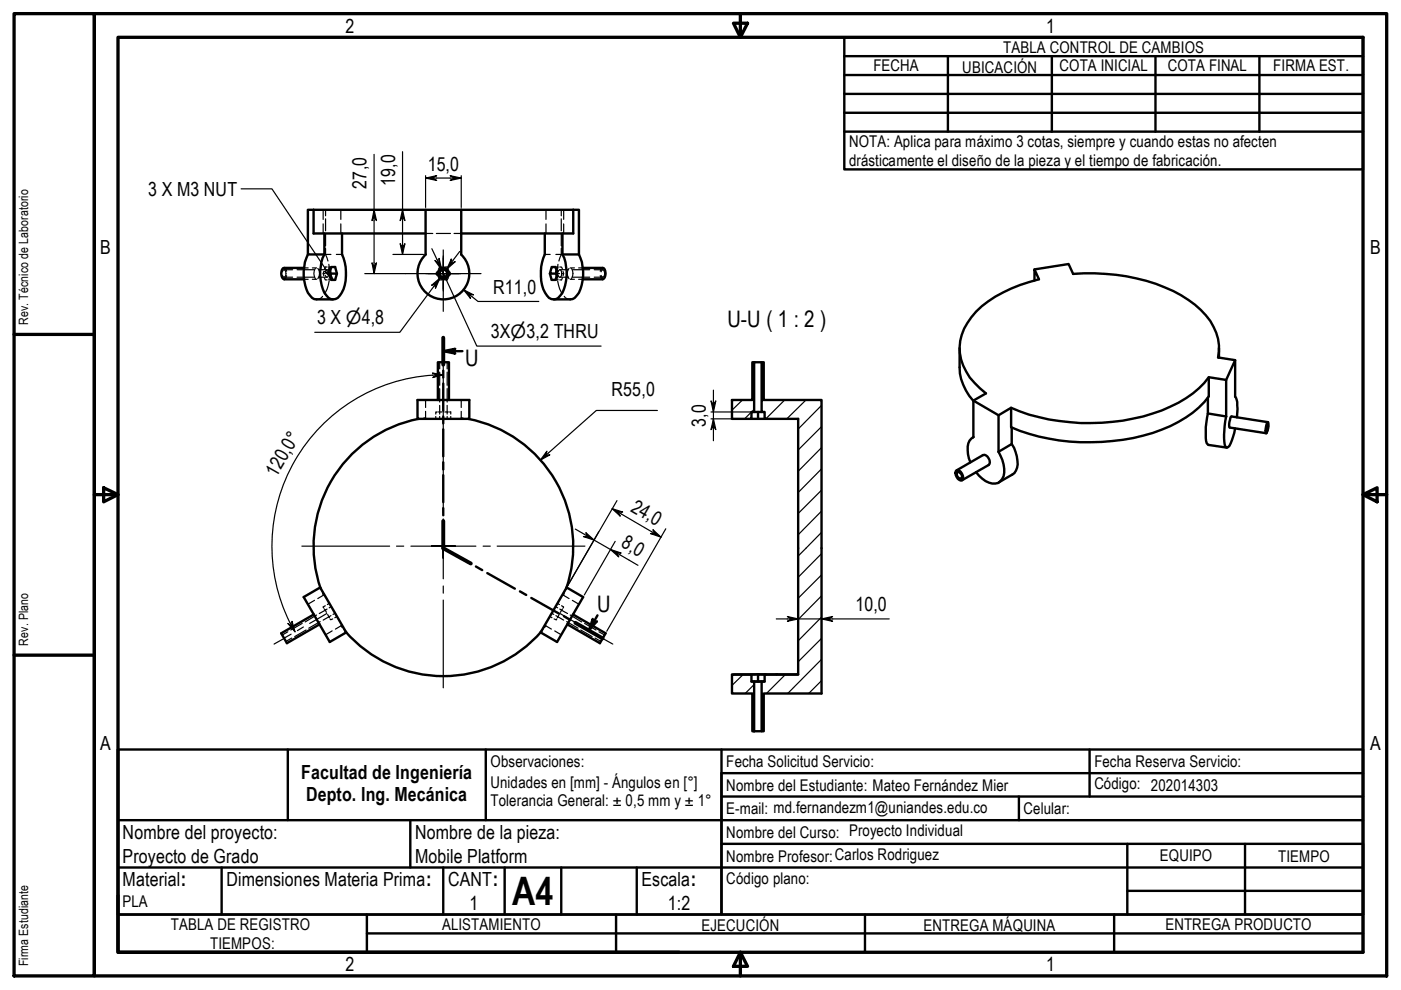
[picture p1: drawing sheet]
<svg xmlns="http://www.w3.org/2000/svg" width="297mm" height="210mm" viewBox="0 0 297 210" stroke-linecap="round" stroke-linejoin="round" font-family="sans-serif">
<!-- layer: Hatch (ISO) -->
<g fill="none" stroke="#000" stroke-width=".25">
<path d="M159.9 77.8l-.4 .4M157.4 84.8l-2.2 2.2M159.3 87.3l-1.4 1.5M159.9 86.8l-.5 .5M159.9 82.3l-.4 .3M161.9 84.7l-.4 .5M161.9 80.3l-.4 .4M166.4 84.8l-4 4M170.9 84.8l-4.1 4M174.2 99.4l-5 5M174.2 94.9l-5 5M174.2 90.5l-5 4.9"/>
<path d="M174.2 86l-5 5M174.2 112.9l-5 5M174.2 108.4l-5 5M174.2 103.9l-5 5M174.2 117.4l-5 5M174.2 135.4l-5 4.9M174.2 139.8l-7.2 7.2M174.2 130.8l-5 5.1M174.2 126.3l-5 5.1M174.2 121.9l-5 4.9M157.5 143l-2.3 2.3M159.9 154.1l-.4 .4"/>
<path d="M159.9 149.6l-.4 .4M159.9 145.1l-1.9 1.9M161.9 147.6l-.4 .5M161.9 152.1l-.4 .4M166.5 143l-4 4M174.2 144.3l-2.8 2.7"/>
</g>
<!-- layer: Hidden (ISO) -->
<g fill="none" stroke="#000" stroke-width=".25">
<path d="M59.9 57.6l.4-.4a.91 .91 0 0 1-.2 1.6l-.2-.4M60.3 56.8l.3 .3 .2 .4M60.3 57.2h1.7M60.3 58.8h1.7M60.8 58.5l-.5 .7M63 57.2h3.6M63 58.8h3.6M64.5 59.2h.8M64.5 56.8h.8M66.2 59.2h.9M66.2 56.8h.9M66.9 56.9a1.99 1.99 0 0 0 0 2.2"/>
<path d="M67.4 56.9a1.72 1.72 0 0 1 0 2.2M67.5 57.2h1.8M67.5 58.8h1.8M68.5 58l.1 .5M68.5 44.5v2M68.5 47.5v2M68.6 57.6l-.1 .4h.5M68.8 58.9l.2 .4h.3M69 57.6l.4-.4a.98 .98 0 0 1-.2 1.6l-.2-.4M69 53.9l.5 1.4M69 53.9h1.2M69 44.5v1.3"/>
<path d="M69 46.4v2.5M69 49.6v2.5M69 52.7v1.2M69.3 56.6h-.3l-.2 .5M69.4 58h.4M69.7 56l.2 1.5-.1 1.4M69.7 56.6l.1 .3M69.8 59.6l-.5 1.7-.5 1M69.8 59.3h.4M69.8 56.6h.4M69.8 59.1l-.1 .2M69.9 57.2l.1 .3"/>
<path d="M70 58.5l-.1 .3M71.3 53.9h1.2M72.3 44.5v2M72.3 47.5v2M90.2 49.5h1.6M92.5 49.5h3M92.7 57.6l-.3 .4 .3 .5M93 58.9l.2 .4h.5M93.7 56.6h-.5l-.2 .5M94.3 56.6h.5l.3 .5M95.1 58.9l-.3 .4h-.5M95.3 57.6l.3 .4-.3 .5"/>
<path d="M96.3 49.5h1.5M115.5 53.9h1.1M115.8 44.5v2M115.8 47.5v2M117.8 59.3h.4M117.8 56.6h.4M117.9 53.9h1.1M118 58.5l.1 .3M118.1 57.2l-.1 .3M118.2 58h.4M118.2 59.6l.5 1.7 .5 1M118.2 59.1l.1 .2"/>
<path d="M118.3 56l-.2 1.5 .1 1.4M118.3 56.6l-.1 .3M118.4 57.6v-.2l.3-.2 .4 .4v.4M118.7 56.6h.4l.2 .5M118.7 57.2h1.8M118.7 58.8h1.8M119 53.9l-.5 1.4M119 44.5v1.3M119 46.4v2.5M119 49.6v2.5M119 52.7v1.2M119.1 58v.4l-.4 .4h-.1l-.2-.4"/>
<path d="M119.1 58h.4l-.1 .5M119.3 58.9l-.2 .4h-.4M119.4 57.6l.1 .4M119.5 44.5v2M119.5 47.5v2M120.6 56.9a1.72 1.72 0 0 0 0 2.2M120.9 59.2h.9M120.9 56.8h.9M121.2 56.9a1.99 1.99 0 0 1 0 2.2M121.4 57.2h3.6M121.4 58.8h3.6M122.7 59.2h.9"/>
<path d="M122.7 56.8h.9M126 57.2h1.8M126 58.8h1.8M127.3 58.5l.5 .7M127.4 57.6l.4-.4a.91 .91 0 0 1-.2 1.6l-.2-.4M127.8 56.8l-.4 .3-.1 .4M68.4 62.8l-.3 .4-1 .3M93.2 76.8v1.4M93.2 78.9v2.8M94.8 76.8v1.4M94.8 78.9v2.8M119.6 62.8l.3 .4 1 .3"/>
<path d="M89.3 88.7l-.5 .1M90.2 88.6l-.4 .1M90.2 84.8v1.6M90.2 87.2v1.6M92.4 88.3v.5M92.7 87.3h-.3v.5M93 87.3h.7M93.2 82.4v2.9M93.2 86v1.8M93.2 88.3v.5M94.8 86v1.3h-.5M94.8 82.4v2.9"/>
<path d="M94.8 88.3v.5M95.1 87.3h-.3v.5M95.3 87.3h.3v.5M95.6 88.3v.5M97.8 88.6l.4 .1M97.8 84.8v1.6M97.8 87.2v1.6M98.7 88.7l.6 .1M61 134l-1.2 .7M61.8 135.3l-1.2 .7M64.1 132.2l-2.4 1.4M64.9 133.6l-2.4 1.4"/>
<path d="M66.7 127.3l-1.4 .8M67.1 130.4l-2.4 1.5M67.9 131.8l-2.4 1.4M68 124.8l.2 .5M68.4 125.7l.1 .5M68.8 129.1l.2 .3 .3-.3M68.8 126.1l-1.4 .8M69 128.4l-.5 .3 .1 .2M69.2 129.8l-.2-.4-1.3 .7M69.5 130.3l.2 .5M69.7 130.8l.1 .2M69.7 130.8l-1.2 .7"/>
<path d="M69.8 127.9l-.4 .3M70 131.2l.1 .2 .4-.2M70.2 130.5l-.5 .3M70.2 128.6l-.4 .3M70.4 133.8l-1.4 .8M71.1 130l-.5 .3M71.4 130.7l-.4 .3M72.3 132.7l.3 .4M72.5 132.6l-1.4 .8M72.9 133.4l.3 .4M115.1 133.4l-.3 .4M115.5 132.6l1.4 .8"/>
<path d="M115.8 132.7l-.4 .4M116.6 130.7l.4 .3M117 130l.4 .3M117.5 131.2l.4 .2 .1-.2M117.6 133.8l1.4 .8M117.8 128.6l.4 .3M117.9 130.5l.4 .3-.1 .2M118.2 127.9l.4 .3M118.6 130.3l-.3 .5 1.2 .7M118.7 129.1l.4 .3M119.1 128.4l.4 .3-.1 .2M119.1 129.4l-.3 .4"/>
<path d="M119.1 129.4l1.2 .7M119.3 129.1l-.2 .3M119.3 126.1l1.3 .8M119.6 125.7l-.1 .5M120 124.8l-.2 .5M120.1 131.8l2.5 1.4M120.9 130.4l2.4 1.5M121.3 127.3l1.4 .8M123.1 133.6l2.4 1.4M124 132.2l2.4 1.4M126.2 135.3l1.2 .7M127 134l1.2 .7"/>
</g>
<!-- layer: Visible (ISO) -->
<g fill="none" stroke="#000" stroke-width=".51">
<path d="M64.5 56.8h-4.2a1.49 1.49 0 0 0-.3 2.3l.3 .1h4.2M65.3 53.9a9 9 0 0 0 .4 8.7l.9 .8 4 .1M66.5 44.5h-1.2v9.4h3.5v-4.4M66.5 44.5v5h23.7M66.5 44.5h23.7M70 57.5l.1 .5M71.4 58l-.3-1.4h-.9l-.4 1.4 .4 1.3h.9l.3-1.3h-1.3l-.1 .5M72.5 49.5v4.4a10 10 0 0 1 0 8.2 1.83 1.83 0 0 1-2.8 1.1 7.1 7.1 0 0 1-1.8-5.7 7.9 7.9 0 0 1 .9-3.6M90.3 54a5.5 5.5 0 0 0-.2 7.8 5.5 5.5 0 0 0 7.8 0 5.5 5.5 0 0 0-.1-7.8M97.8 44.5h-7.6v9.4M97.8 44.5h23.7M97.8 44.5v9.4"/>
<path d="M115.5 49.5v4.4a10 10 0 0 0 .1 8.2 1.83 1.83 0 0 0 2.8 1.1 7.1 7.1 0 0 0 1.7-5.7 7.9 7.9 0 0 0-.8-3.6M117.9 58l.1 .5M118 57.5l-.1 .5h-1.3l.4-1.4h.8l.4 1.4-.4 1.3h-.8l-.4-1.3M119.3 53.9h3.4M119.3 49.5v4.4M121.5 44.5h1.2v9.4M121.5 44.5v5h-23.7M122.7 53.9a9 9 0 0 1-.4 8.7l-.9 .8-4 .1M123.6 56.8h4.2a1.49 1.49 0 0 1 .2 2.3l-.2 .1h-4.2M219.3 59.5v-2.4l1 2.1a28.4 28.4 0 0 0-13.4 6.9 10.6 10.6 0 0 0-3.1 10.1 13.2 13.2 0 0 0 5.2 7.2l-2.6 1.5v7.8M219.3 57.1l7.3-1.1 .9 2.1a41 41 0 0 1 22.9 4.5 15.2 15.2 0 0 1 7.9 9.3l.1 1.3-.1 2.6 3.6 .6v7.7a2.7 2.7 0 0 1 .4 1.9v2.5M159.5 76.8h.4v10.5h-.6v1.5h-4.1v-4h4.3z"/>
<path d="M159.9 76.8h1.6M161.5 76.8h.4v8h12.3v62.2h-12.3v8h-.4v-10.5h.6v-1.5h7.1v-54.2h-7.1v-1.5h-.6zM203.5 73.8v4.1a11 11 0 0 0 2.9 7.1M256.3 80a22.9 22.9 0 0 1-11.9 7.7 44 44 0 0 1-30-1.2M258.4 73.8v2.1M261.9 76.4l-1.9 4.2M88.5 84.8h11v4h-11zM88.8 88.8a27.5 27.5 0 0 0-20.8 36M92.8 84.8v-8h2.4v8M99.2 88.8a27.5 27.5 0 0 1 20.8 36M159.3 88.8h2.8M159.9 87.3h1.6"/>
<path d="M160.7 87.3v1.5M202.8 99.7a1.4 1.4 0 0 1 1.2 2.1 1.4 1.4 0 0 1-1.2-2.1zM202.8 99.7l5.6-3.2a1.4 1.4 0 0 1 1.2 2.1l-5.6 3.2M206.4 92.7a2.55 2.55 0 0 0-1.2 2.8l.2 1.7 .3 .8M206.4 84.9l5.3 3.1M206.4 92.7h-.2M211.7 95.8a7.1 7.1 0 0 1 1.1 5.1 2.11 2.11 0 0 1-3.1 1.4 6.5 6.5 0 0 1-2.8-2.2M214.5 94.1a7.2 7.2 0 0 1 1.1 5.1l-.5 1.1-3.3 2M214.5 90.6v3.5M214.5 94.1l-2.8 1.7M256.1 87.7a16.4 16.4 0 0 0-.3 6.3l.4 .3 3.9 .6M256.1 87.7l3.9 .6"/>
<path d="M256.1 84.4v3.3M260 88.3a14.8 14.8 0 0 0-.2 6.4l.4 .2a1.88 1.88 0 0 0 1-1.5l.7-2.6M260 88.3v-7.7l-3.7-.6v4a23.5 23.5 0 0 1-11.9 7.8 45 45 0 0 1-30-1.2v-4.1l-2.7 1.5v7.8M268.7 89.9l.2 .5-.4 1.1-.1-.3zM268.7 89.5h.2a2.83 2.83 0 0 1-.5 2.4v-1zM268.8 89.5l-7.7-1.2a2.9 2.9 0 0 0-.4 2.3l7.8 1.3M202.9 100.2a.86 .86 0 0 1 .9 .3 .86 .86 0 0 1 0 .9 .96 .96 0 0 1-.9-1.2zM64.4 126.6l3.5-2 5.5 9.5-3.5 2zM66.5 130.3l-6.9 4 1.2 2.1 7-4M73.2 133.9a27.5 27.5 0 0 0 41.6 0M120.1 124.6l3.5 2-5.5 9.5-3.5-2zM121.5 130.3l6.9 4-1.2 2.1-6.9-4"/>
<path d="M155.2 143h4.1v1.5h.6v10.5h-.4v-8h-4.3zM159.3 144.5h2.8M159.9 144.5h1.6M159.9 155h1.6M160.7 143h-1.4M162.1 143h-1.4v1.5M169.2 143h-14"/>
<circle cx="94" cy="58" r=".79"/>
<circle cx="94" cy="58" r="1.17"/>
</g>
<circle cx="162.1" cy="143" r=".25" fill="#000"/>
<!-- layer: Section Line (ISO) -->
<g fill="none" stroke="#000" stroke-width=".51">
<path d="M94 74.5l2.5-.6-.9 .6 .9 .5zM94 71.6v5.7M94 78.6v1.4M94 74.5h4M94 81.3v5.7M94 88.3v1.5M94 91v5.7M94 98v1.5M94 100.7v5.8M94 107.7v1.6M94 110.5v5.7l5.8 3.3M100.9 120.1l1.3 .8"/>
<path d="M103.3 121.5l5.9 3.3M110.2 125.4l1.4 .7M112.6 126.8l5.9 3.3M119.6 130.7l1.2 .7M122 132.1l5.8 3.3M125.7 131.2v1l.9-.5-1.8 2zM126.7 130.5l-1.9 3.2"/>
</g>
<path d="M94 71.6v5.7M94 110.5v5.7l5.8 3.3M122 132.1l5.8 3.3" fill="none" stroke="#000" stroke-width=".83"/>
<g fill="#000">
<path d="M94 74.5l2.5-.6-.9 .6 .9 .5z" fill-rule="evenodd"/>
<path d="M125.7 131.2v1l.9-.5-1.8 2z" fill-rule="evenodd"/>
</g>
<!-- layer: Title (ISO) -->
<g fill="none" stroke="#000" stroke-width=".51">
<path d="M179 7.9h110v28h-110zM179 19.9h110M179 15.9h110M179 11.9h110M201 11.9v16M223 11.9v16M245 11.9v16M267 11.9v16M179 23.9h110M179 27.9h110M25 158.9h264v35h-136v-30h136M25 158.9v35h128v-35"/>
<path d="M25 158.9v35M61 158.9v15M103 158.9v15M231 158.9v10M25 173.9h264M87 173.9v10M153 178.9h136v15M153 168.9h136M216 168.9v5M239 178.9v15M264 178.9v15M25 193.9h264v8h-264z"/>
<path d="M25 183.9h264M47 183.9v10M77.8 193.9v8M77.8 197.9h211.2M94 183.9v10M107 183.9v10M119 183.9v10M130.6 193.9v8M135 183.9v10M183.4 193.9v8M236.2 193.9v8M239 188.9h50"/>
</g>
<!-- layer: Border (ISO) -->
<g fill="none" stroke="#000" stroke-width=".7">
<path d="M3 2.9h17v204h-17zM20 2.9h274v204h-274zM25 7.9h264v194h-264zM155.5 4.9h3l-1.5 3zM157 2.9v5M3 70.9h17M20 104.9h5M22 103.4l3 1.5-3 1.5zM289 104.9l3-1.5v3zM289 104.9h5M3 138.9h17M25 189.9v12h119"/>
<path d="M157 201.9l1.5 3h-3zM157 201.9v5"/>
</g>
<!-- layer: Center Mark (ISO) -->
<g fill="none" stroke="#000" stroke-width=".25">
<path d="M86 58h16M90.3 58h7.4M90.7 58h6.6M94 53v13M94 54.7v6.6M94 54.3v7.4M94 82.5v26.1M64 115.8h18.6M84.1 115.8h1.5M87.1 115.8h6.9h-2.5M91.5 115.8h2.5h-2.5M94 113.3v2.5v-2.5"/>
<path d="M94 118.3v-2.5v2.5M94 113.1v2.7v-2.5M94 118.3v-2.5v6.9M94 110v1.5M96.5 115.8h-2.5h6.9M96.5 115.8h-2.5h2.5M102.4 115.8h1.5M105.4 115.8h18.6M94 124.2v1.6M94 127.2v18.6"/>
</g>
<!-- layer: Dimension (ISO) -->
<g fill="none" stroke="#000" stroke-width=".25">
<path d="M79.3 32.7v25.3M85.3 32.2v21.7M90.2 37.8l2.4-.6-.8 .6 .8 .5zM90.2 37.8h7.6M90.2 37.2v6.8M95.4 37.2l2.4 .6-2.4 .5 .9-.5zM97.8 37.2v6.8M77.3 44.5h12.5M77.3 58h8.7M78.9 55.7l.4 .8 .5-.8-.5 2.3zM79.3 44.5l.5 2.3-.5-.8-.4 .8zM83.3 53.9h6.5"/>
<path d="M84.8 51.7l.5 .8 .6-.8-.6 2.2zM85.3 44.5l.6 2.3-.6-.8-.5 .8zM95.7 54.9l-.1 1 .9-.4-1.8 1.6zM97.5 53.3l-2.8 3.8M91.5 60.5l1.8-1.5-1 2.1 .1-.9zM91.7 79.1l2.3 .4-2.2 .5 .7-.5zM91.9 60.8l1.4-1.8-8.5 11.5h-18.1M94 79.5a36.4 36.4 0 0 0-32.6 52.5M98.3 61.4l2.1 1.1-1-.1 .4 .9zM98.3 61.4l3 2.5h12.9M116 95.7l-.3 .9 .9-.2-2 1.2zM139.4 87h-13l-11.8 10.6"/>
<path d="M150.7 85l.6 .8 .5-.8-.5 2.3zM150.7 87.3h10.3M150.7 88.8h10.9M151.3 88.8l.5 2.3-.5-.8-.6 .8zM151.3 82.7v10.7M122 112.2l13.3 7.7M124.2 112.9l1.8 1.6-2.3-.7h1zM129.4 116.5l2.3 .8h-1l.5 .8zM129.8 107.9l2.2 .7h-.9l.4 .8zM129.8 107.9l10.3 6M130.4 114.8l-6.5 11.3M130.8 106.1l-10.4 18 6.5-11.4"/>
<path d="M138.4 112.3l1.7 1.6-2.2-.8h1zM141.2 112.1l-12.5 21.7M61 132.2l.8 .5 .1-1 .6 2.3zM61.5 132l1 2M164.6 131.2h23.9M166.9 130.7l2.3 .5-2.3 .5 .8-.5zM174.2 131.2l2.3-.5-.8 .5 .8 .5z"/>
</g>
<g fill="#000">
<path d="M90.2 37.8l2.4-.6-.8 .6 .8 .5z" fill-rule="evenodd"/>
<path d="M95.4 37.2l2.4 .6-2.4 .5 .9-.5z" fill-rule="evenodd"/>
<path d="M79.3 44.5l.5 2.3-.5-.8-.4 .8z" fill-rule="evenodd"/>
<path d="M78.9 55.7l.4 .8 .5-.8-.5 2.3z" fill-rule="evenodd"/>
<path d="M85.3 44.5l.6 2.3-.6-.8-.5 .8z" fill-rule="evenodd"/>
<path d="M84.8 51.7l.5 .8 .6-.8-.6 2.2z" fill-rule="evenodd"/>
<path d="M95.7 54.9l-.1 1 .9-.4-1.8 1.6z" fill-rule="evenodd"/>
<path d="M91.5 60.5l1.8-1.5-1 2.1 .1-.9z" fill-rule="evenodd"/>
<path d="M91.7 79.1l2.3 .4-2.2 .5 .7-.5z" fill-rule="evenodd"/>
<path d="M98.3 61.4l2.1 1.1-1-.1 .4 .9z" fill-rule="evenodd"/>
<path d="M116 95.7l-.3 .9 .9-.2-2 1.2z" fill-rule="evenodd"/>
<path d="M151.3 88.8l.5 2.3-.5-.8-.6 .8z" fill-rule="evenodd"/>
<path d="M150.7 85l.6 .8 .5-.8-.5 2.3z" fill-rule="evenodd"/>
<path d="M124.2 112.9l1.8 1.6-2.3-.7h1z" fill-rule="evenodd"/>
<path d="M129.4 116.5l2.3 .8h-1l.5 .8z" fill-rule="evenodd"/>
<path d="M129.8 107.9l2.2 .7h-.9l.4 .8z" fill-rule="evenodd"/>
<path d="M138.4 112.3l1.7 1.6-2.2-.8h1z" fill-rule="evenodd"/>
<path d="M61 132.2l.8 .5 .1-1 .6 2.3z" fill-rule="evenodd"/>
<path d="M166.9 130.7l2.3 .5-2.3 .5 .8-.5z" fill-rule="evenodd"/>
<path d="M174.2 131.2l2.3-.5-.8 .5 .8 .5z" fill-rule="evenodd"/>
</g>
<!-- layer: Centerline (ISO) -->
<path d="M94 74.3v4.3M94 80v1.6M94 83.1v4.2M60.3 135.4l-2.2 1.2M61.7 134.5l-1.6 .9M64.3 132.9l-1.2 .8M69.3 130.1l-3.6 2.1M118.7 130.1l3.7 2.1M123.7 132.9l1.3 .8M126.3 134.5l1.6 .9M127.8 135.4l2.1 1.2" fill="none" stroke="#000" stroke-width=".25"/>
<!-- layer: Symbol (ISO) -->
<path d="M51.1 40h6.6l12.9 19.3M68.8 57.6l.9 .4v-1l.9 2.3zM91.6 52.7l2.1 4.5M92.2 55.2l.8 .6 .1-1 .6 2.4zM93.7 57.2l7.4 16.2h26.3M93.7 57.2l.7 1.5" fill="none" stroke="#000" stroke-width=".25"/>
<g fill="#000">
<path d="M68.8 57.6l.9 .4v-1l.9 2.3z" fill-rule="evenodd"/>
<path d="M92.2 55.2l.8 .6 .1-1 .6 2.4z" fill-rule="evenodd"/>
</g>
<text font-size="8.3" x="108.6" y="191.9">A4</text>
<g font-size="4.8">
<text x="154.2" y="69.3">U-U ( 1 : 2 )</text>
<text x="98.6" y="77.5">U</text>
<text x="126.6" y="129.7">U</text>
</g>
<g font-size="4.1">
<text x="73.3" y="6.9">2</text>
<text x="221.8" y="6.9">1</text>
<text x="31.4" y="41.5">3 X M3 NUT</text>
<text x="77.7" y="40" transform="rotate(-90 77.7 40)">27,0</text>
<text x="83.8" y="39.3" transform="rotate(-90 83.8 39.3)">19,0</text>
<text x="90.7" y="36.2">15,0</text>
<text x="21.2" y="53.9">B</text>
<text x="290.5" y="53.9">B</text>
<text x="104.6" y="62.3">R11,0</text>
<text x="67.2" y="68.7">3 X ⌀4,8</text>
<text x="104.1" y="71.6">3X⌀3,2 THRU</text>
<text x="129.7" y="83.9">R55,0</text>
<text x="149.7" y="90.5" transform="rotate(-90 149.7 90.5)">3,0</text>
<text x="58.6" y="101.3" transform="rotate(-60 58.6 101.3)">120,0°</text>
<text x="133.5" y="108.2" transform="rotate(30 133.5 108.2)">24,0</text>
<text x="131.5" y="115.9" transform="rotate(30 131.5 115.9)">8,0</text>
<text x="181.4" y="129.6">10,0</text>
<text x="21.2" y="158.9">A</text>
<text x="290.5" y="158.9">A</text>
<text x="63.9" y="165.1">Facultad de Ingeniería</text>
<text x="64.9" y="169.8">Depto. Ing. Mecánica</text>
<text x="26" y="177.9">Nombre del proyecto:</text>
<text x="88" y="177.9">Nombre de la pieza:</text>
<text x="26" y="183">Proyecto de Grado</text>
<text x="88" y="183">Mobile Platform</text>
<text x="26" y="187.9">Material:</text>
<text x="48" y="187.9">Dimensiones Materia Prima:</text>
<text x="95" y="187.9">CANT:</text>
<text x="136" y="187.9">Escala:</text>
<text x="99.6" y="192.9">1</text>
<text x="141.6" y="192.9">1:2</text>
<text x="73.3" y="205.9">2</text>
<text x="221.8" y="205.9">1</text>
</g>
<g font-size="3.4">
<text x="212.7" y="11.1">TABLA CONTROL DE CAMBIOS</text>
<text x="185.2" y="15.1">FECHA</text>
<text x="204" y="15.5">UBICACIÓN</text>
<text x="224.6" y="15.1">COTA INICIAL</text>
<text x="247.6" y="15.1">COTA FINAL</text>
<text x="269.9" y="15.1">FIRMA EST.</text>
<text x="180" y="31.2">NOTA: Aplica para máximo 3 cotas, siempre y cuando estas no afecten</text>
<text x="180" y="35.2">drásticamente el diseño de la pieza y el tiempo de fabricación.</text>
<text x="104" y="167.1">Unidades en [mm] - Ángulos en [°]</text>
<text x="104" y="162.7">Observaciones:</text>
<text x="154" y="167.6">Nombre del Estudiante: Mateo Fernández Mier</text>
<text x="154" y="162.7">Fecha Solicitud Servicio:</text>
<text x="232" y="167.3">Código: 202014303</text>
<text x="232" y="162.7">Fecha Reserva Servicio:</text>
<text x="104" y="170.8">Tolerancia General: ± 0,5 mm y ± 1°</text>
<text x="154" y="172.6">E-mail: md.fernandezm1@uniandes.edu.co</text>
<text x="217" y="172.6">Celular:</text>
<text x="154" y="177.6">Nombre del Curso: Proyecto Individual</text>
<text x="154" y="182.7">Nombre Profesor:Carlos Rodriguez</text>
<text x="245.9" y="182.6">EQUIPO</text>
<text x="271" y="182.7">TIEMPO</text>
<text x="154" y="187.4">Código plano:</text>
<text x="26" y="192.4">PLA</text>
<text x="36.2" y="197.2">TABLA DE REGISTRO</text>
<text x="93.7" y="197.1">ALISTAMIENTO</text>
<text x="148.7" y="197.5">EJECUCIÓN</text>
<text x="195.8" y="197.4">ENTREGA MÁQUINA</text>
<text x="247.1" y="197.1">ENTREGA PRODUCTO</text>
<text x="44.6" y="201.1">TIEMPOS:</text>
</g>
<g font-size="2.7">
<text x="6" y="68.9" transform="rotate(-90 6 68.9)">Rev. Técnico de Laboratorio</text>
<text x="6" y="136.9" transform="rotate(-90 6 136.9)">Rev. Plano</text>
<text x="6" y="204.9" transform="rotate(-90 6 204.9)">Firma Estudiante</text>
</g>
</svg>
